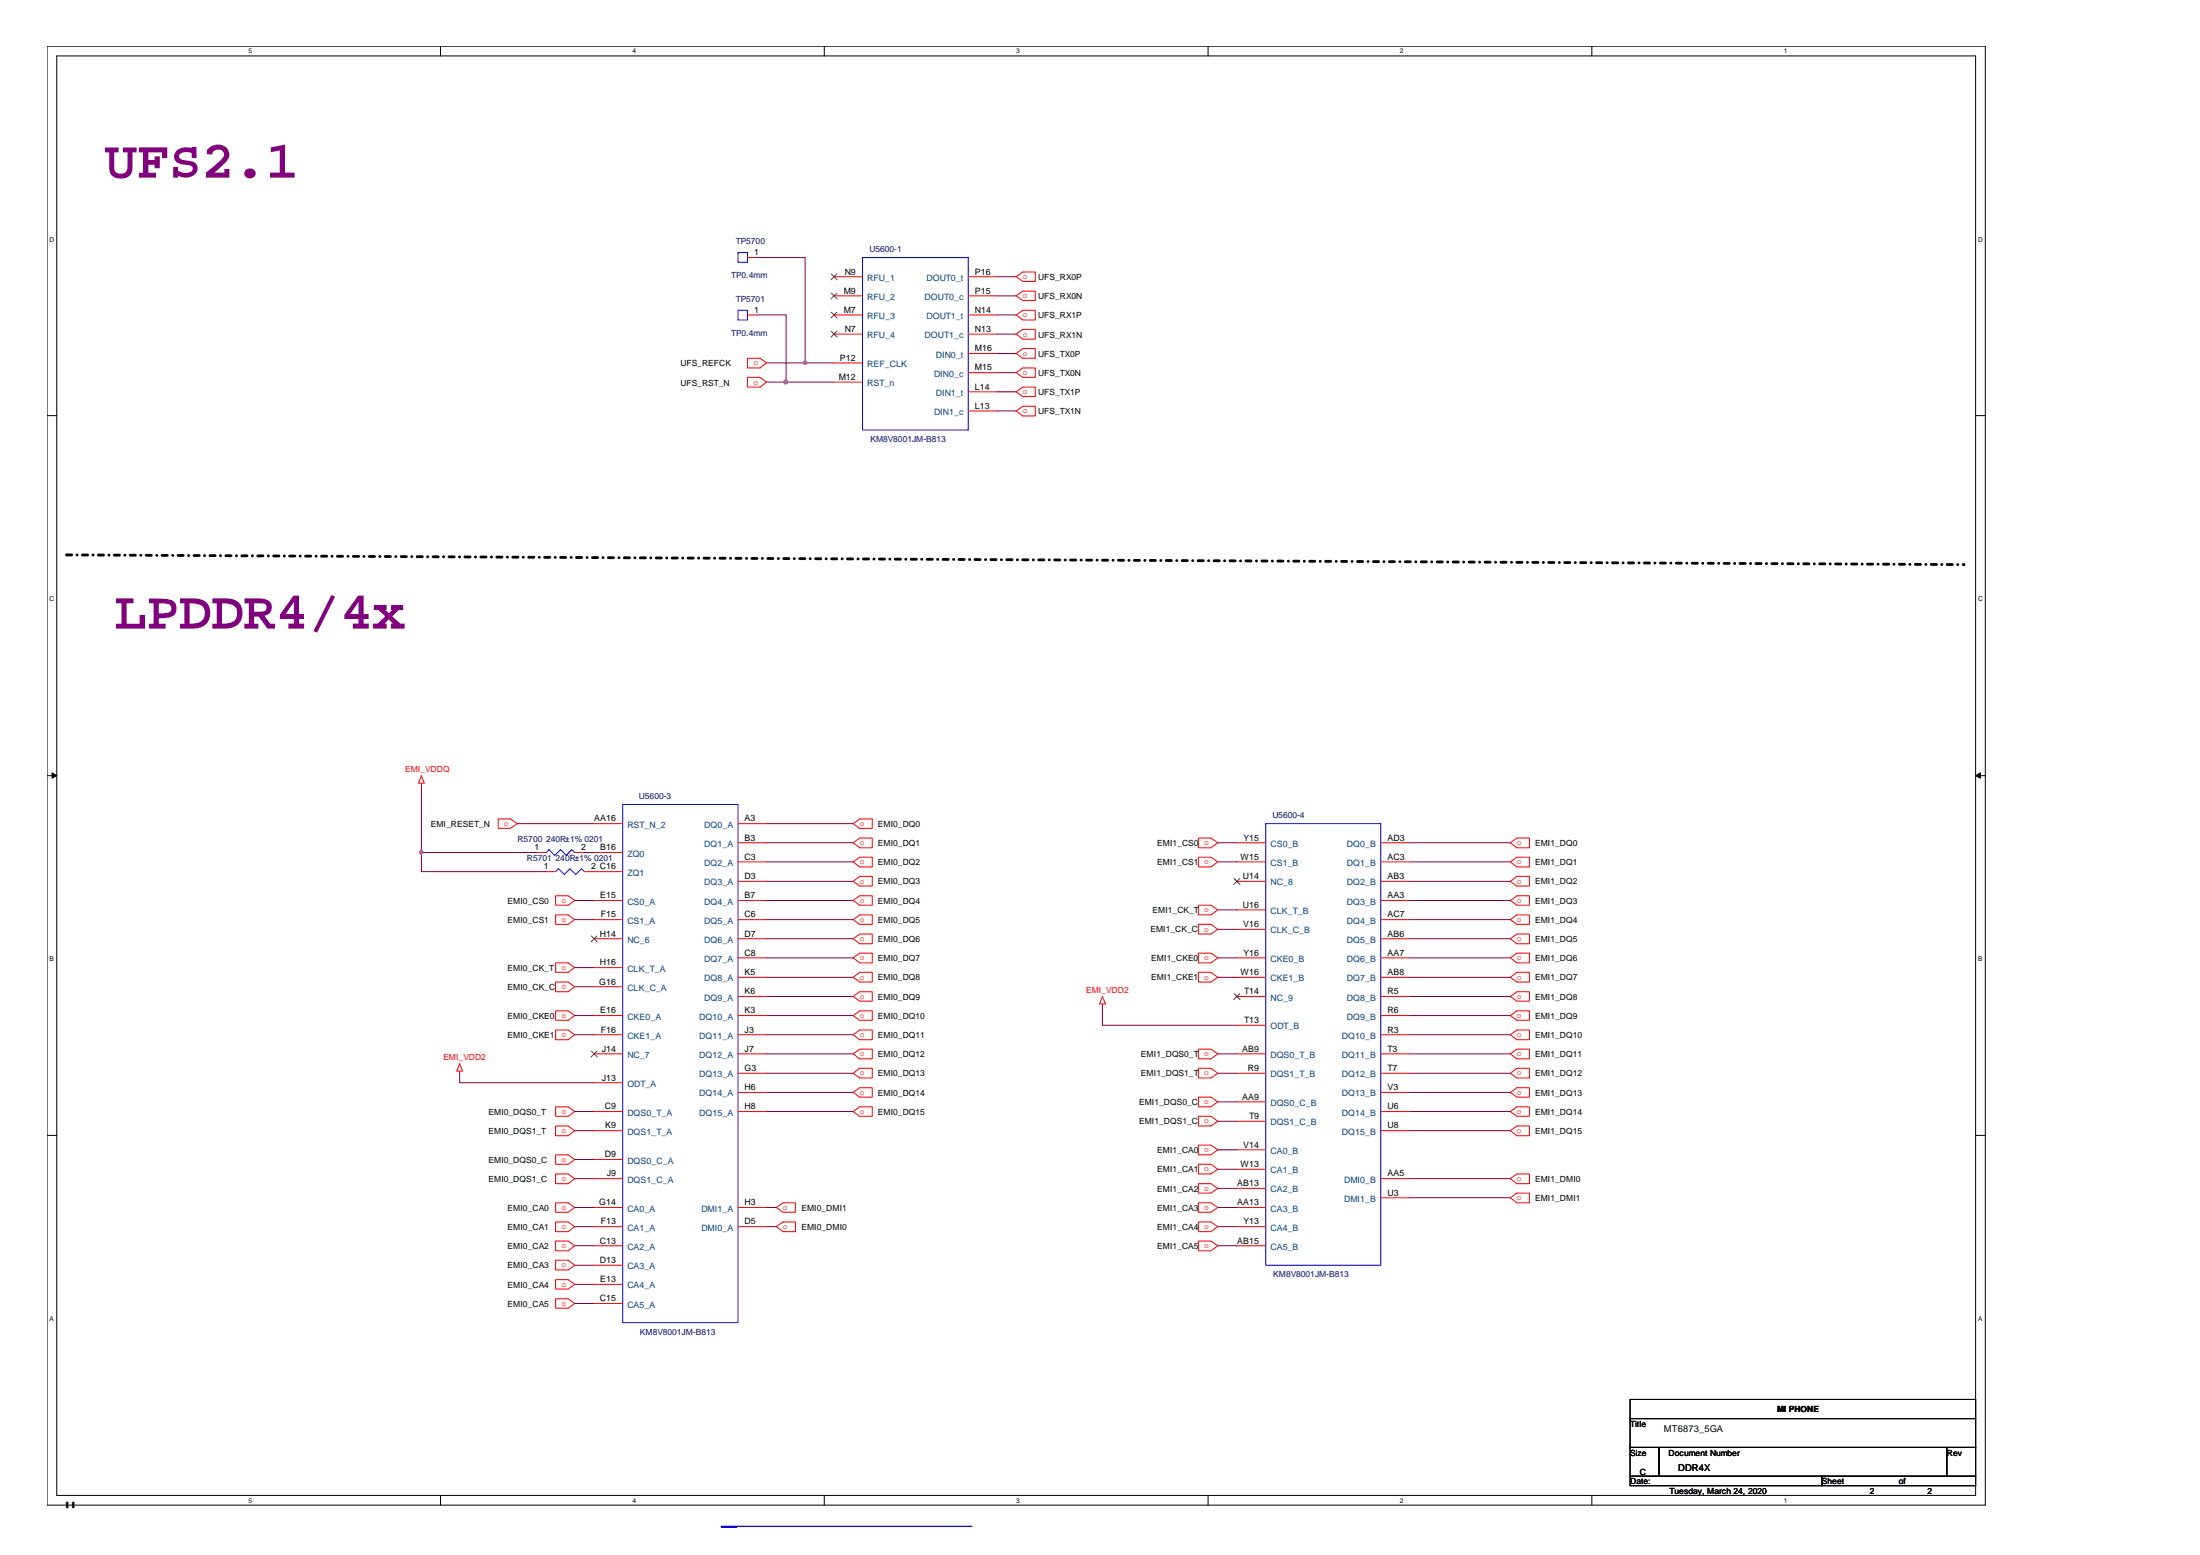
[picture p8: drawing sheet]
<svg xmlns="http://www.w3.org/2000/svg" width="297mm" height="210mm" viewBox="0 0 297 210" stroke-linecap="round" stroke-linejoin="round" font-family="sans-serif">
<path d="M6.3 6.2h261.8v197h-261.8zM7.7 7.5h259v194.4h-259z" fill="none" stroke="#000" stroke-width=".14"/>
<g fill="#fff">
<path d="M33.6 6.4h.5v1h-.5z"/>
<path d="M33.6 202h.5v1h-.5z"/>
</g>
<path d="M59.5 6.2v1.3M59.5 201.9v1.3" fill="none" stroke="#000" stroke-width=".14"/>
<g fill="#fff">
<path d="M85.4 6.4h.5v1h-.5z"/>
<path d="M85.4 202h.5v1h-.5z"/>
</g>
<path d="M111.3 6.2v1.3M111.3 201.9v1.3" fill="none" stroke="#000" stroke-width=".14"/>
<g fill="#fff">
<path d="M137.2 6.4h.5v1h-.5z"/>
<path d="M137.2 202h.5v1h-.5z"/>
</g>
<path d="M163.1 6.2v1.3M163.1 201.9v1.3" fill="none" stroke="#000" stroke-width=".14"/>
<g fill="#fff">
<path d="M189 6.4h.5v1h-.5z"/>
<path d="M189 202h.5v1h-.5z"/>
</g>
<path d="M214.9 6.2v1.3M214.9 201.9v1.3" fill="none" stroke="#000" stroke-width=".14"/>
<g fill="#fff">
<path d="M240.8 6.4h.5v1h-.5z"/>
<path d="M6.7 31.8h.6v1h-.6z"/>
<path d="M240.8 202h.5v1h-.5z"/>
<path d="M267.1 31.8h.6v1h-.6z"/>
<path d="M6.7 80.4h.6v1h-.6z"/>
<path d="M267.1 80.4h.6v1h-.6z"/>
</g>
<path d="M6.3 56.1h1.4M266.7 56.1h1.4" fill="none" stroke="#000" stroke-width=".14"/>
<g fill="#fff">
<path d="M6.7 129h.6v1h-.6z"/>
<path d="M267.1 129h.6v1h-.6z"/>
</g>
<path d="M6.3 104.7h1.4M266.7 104.7h1.4" fill="none" stroke="#000" stroke-width=".14"/>
<g fill="#000" stroke="#000" stroke-width=".14">
<path d="M7 104.3l.7 .4-.7 .3z" fill-rule="evenodd"/>
<path d="M266.7 104.7l.7-.4v.7z" fill-rule="evenodd"/>
</g>
<g fill="#fff">
<path d="M6.7 177.5h.5v1h-.5z"/>
<path d="M267.1 177.5h.5v1h-.5z"/>
</g>
<path d="M6.3 153.3h1.4M266.7 153.3h1.4M220.1 188.9h46.6v2.6h-46.6zM220.1 191.5h46.6v3.9h-46.6zM220.1 195.4h3.9v3.9h-3.9zM220.1 199.3h25.9v1.2h-25.9zM224 195.4h38.8v3.9h-38.8zM246 199.3h20.7v1.2h-20.7zM262.8 195.4h3.9v3.9h-3.9z" fill="none" stroke="#000" stroke-width=".14"/>
<path d="M9 74.9l256.2 1.3" fill="none" stroke="#000" stroke-width=".38" stroke-dasharray=".7 .7 0 .7"/>
<g fill="none" stroke="#f00" stroke-width=".14">
<path d="M100.9 34.8h1.3M112.6 37.4h3.9M112.6 39.9h3.9M130.7 37.4h3.9M130.7 39.9h3.9M137.2 37.4l.9-.7h1.7v1.3h-1.7zM137.2 39.9l.9-.6h1.7v1.3h-1.7zM100.9 48.4h1.7l.9 .6-.9 .7h-1.7zM100.9 50.9h1.7l.9 .7-.9 .7h-1.7zM100.9 42.5h1.3M112.6 49h3.9M112.6 51.6h3.9"/>
<path d="M112.6 45.1h3.9M112.6 42.5h3.9M130.7 50.3h3.9M130.7 45.1h3.9M130.7 47.7h3.9M130.7 42.5h3.9M130.7 52.9h3.9M130.7 55.5h3.9M137.2 47.7l.9-.7h1.7v1.4h-1.7zM137.2 42.5l.9-.6h1.7v1.3h-1.7zM137.2 45.1l.9-.6h1.7v1.3h-1.7zM137.2 50.3l.9-.6h1.7v1.2h-1.7z"/>
<path d="M137.2 52.9l.9-.6h1.7v1.2h-1.7zM137.2 55.5l.9-.7h1.7v1.3h-1.7zM56.9 104.7l.4 1h-.8zM56.9 105.7v.3M67.3 110.5h1.6l.9 .7-.9 .6h-1.6zM72.4 115.1h1.3M73.7 117.7h1.3M77.6 115.1h1.3M78.9 117.7h5.2M80.2 115.1h3.9M80.2 111.2h3.9M99.7 113.8h3.8"/>
<path d="M99.7 116.3h3.8M99.7 119h3.8M99.7 111.2h3.8M115.2 111.2l.9-.7h1.7v1.3h-1.7zM115.2 113.8l.9-.7h1.7v1.3h-1.7zM115.2 116.3l.9-.6h1.7v1.3h-1.7zM115.2 119l.9-.7h1.7v1.3h-1.7zM161.8 113.1h1.7l.9 .7-.9 .6h-1.7zM161.8 115.7h1.7l.9 .6-.9 .7h-1.7zM167 113.8h3.9M167 116.3h3.9M167 119h3.9"/>
<path d="M186.4 113.8h3.9M186.4 116.3h3.9M186.4 119h3.9M203.9 113.8l.9-.7h1.7v1.3h-1.7zM203.9 116.3l.9-.6h1.7v1.3h-1.7zM203.9 119l.9-.7h1.7v1.3h-1.7zM75 120.9h1.7l.9 .7-.9 .6h-1.7zM75 123.5h1.7l.9 .6-.9 .7h-1.7zM75 130h1.7l.9 .6-.9 .6h-1.7zM75 132.6h1.7l.9 .6-.9 .7h-1.7zM75 136.5h1.7l.9 .6-.9 .6h-1.7zM75 139h1.7l.9 .7-.9 .6h-1.7z"/>
<path d="M80.2 121.6h3.9M80.2 124.1h3.9M80.2 126.7h3.9M80.2 137.1h3.9M80.2 139.7h3.9M80.2 133.2h3.9M80.2 130.6h3.9M99.7 129.3h3.8M99.7 131.9h3.8M99.7 134.5h3.8M99.7 121.6h3.8M99.7 124.1h3.8"/>
<path d="M99.7 126.7h3.8M99.7 137.1h3.8M99.7 139.7h3.8M115.2 121.6l.9-.7h1.7v1.3h-1.7zM115.2 124.1l.9-.6h1.7v1.3h-1.7zM115.2 126.7l.9-.6h1.7v1.3h-1.7zM115.2 129.3l.9-.6h1.7v1.3h-1.7zM115.2 131.9l.9-.7h1.7v1.4h-1.7zM115.2 134.5l.9-.6h1.7v1.2h-1.7zM115.2 137.1l.9-.6h1.7v1.2h-1.7zM115.2 139.7l.9-.7h1.7v1.3h-1.7zM148.8 134.5l.5 1h-.8z"/>
<path d="M148.8 135.5v.3M161.8 122.2h1.7l.9 .6-.9 .7h-1.7zM161.8 124.8h1.7l.9 .6-.9 .7h-1.7zM161.8 128.7h1.7l.9 .6-.9 .7h-1.7zM161.8 131.2h1.7l.9 .7-.9 .7h-1.7zM167 138.4h3.9M167 125.4h3.9M167 122.8h3.9M167 129.3h3.9M167 131.9h3.9M167 134.5h3.9M186.4 129.3h3.9"/>
<path d="M186.4 131.9h3.9M186.4 134.5h3.9M186.4 121.6h3.9M186.4 124.1h3.9M186.4 126.7h3.9M186.4 137.1h3.9M186.4 139.7h3.9M203.9 121.6l.9-.7h1.7v1.3h-1.7zM203.9 124.1l.9-.6h1.7v1.3h-1.7zM203.9 126.7l.9-.6h1.7v1.3h-1.7zM203.9 129.3l.9-.6h1.7v1.3h-1.7zM203.9 131.9l.9-.7h1.7v1.4h-1.7z"/>
<path d="M203.9 134.5l.9-.6h1.7v1.2h-1.7zM203.9 137.1l.9-.6h1.7v1.2h-1.7zM203.9 139.7l.9-.7h1.7v1.3h-1.7zM62.1 143.6l.3 1h-.7zM62.1 144.6v.3M75 149.4h1.7l.9 .6-.9 .7h-1.7zM75 152h1.7l.9 .6-.9 .7h-1.7zM75 155.9h1.7l.9 .6-.9 .7h-1.7zM75 158.5h1.7l.9 .6-.9 .7h-1.7zM80.2 142.3h3.9M80.2 150h3.9M80.2 152.6h3.9"/>
<path d="M80.2 159.1h3.9M80.2 146.1h3.9M80.2 156.5h3.9M99.7 142.3h3.8M99.7 144.9h3.8M99.7 147.5h3.8M99.7 150h3.8M115.2 142.3l.9-.7h1.7v1.3h-1.7zM115.2 144.9l.9-.7h1.7v1.3h-1.7zM115.2 147.5l.9-.7h1.7v1.3h-1.7zM115.2 150l.9-.6h1.7v1.3h-1.7zM161.8 141.6h1.7l.9 .7-.9 .6h-1.7z"/>
<path d="M161.8 144.2h1.7l.9 .7-.9 .6h-1.7zM161.8 148.1h1.7l.9 .6-.9 .7h-1.7zM161.8 150.7h1.7l.9 .7-.9 .6h-1.7zM161.8 154.6h1.7l.9 .6-.9 .7h-1.7zM161.8 157.2h1.7l.9 .6-.9 .7h-1.7zM161.8 159.8h1.7l.9 .6-.9 .7h-1.7zM167 148.7h3.9M167 142.3h3.9M167 151.4h3.9M167 144.9h3.9M167 155.2h3.9M167 157.8h3.9"/>
<path d="M186.4 142.3h3.9M186.4 144.9h3.9M186.4 147.5h3.9M186.4 150h3.9M186.4 152.6h3.9M186.4 159.1h3.9M203.9 142.3l.9-.7h1.7v1.3h-1.7zM203.9 144.9l.9-.7h1.7v1.3h-1.7zM203.9 147.5l.9-.7h1.7v1.3h-1.7zM203.9 150l.9-.6h1.7v1.3h-1.7zM203.9 152.6l.9-.6h1.7v1.3h-1.7zM203.9 159.1l.9-.6h1.7v1.3h-1.7z"/>
<path d="M75 162.4h1.7l.9 .6-.9 .6h-1.7zM75 164.9h1.7l.9 .7-.9 .7h-1.7zM75 167.5h1.7l.9 .7-.9 .6h-1.7zM75 170.1h1.7l.9 .7-.9 .6h-1.7zM75 172.7h1.7l.9 .7-.9 .6h-1.7zM75 175.3h1.7l.9 .7-.9 .6h-1.7zM80.2 163h3.9M80.2 165.6h3.9M80.2 168.2h3.9M80.2 170.8h3.9M80.2 173.4h3.9M80.2 176h3.9"/>
<path d="M99.7 163h3.8M99.7 165.6h3.8M104.8 163l.9-.6h1.7v1.2h-1.7zM104.8 165.6l.9-.7h1.7v1.4h-1.7zM161.8 162.4h1.7l.9 .6-.9 .6h-1.7zM161.8 164.9h1.7l.9 .7-.9 .7h-1.7zM161.8 167.5h1.7l.9 .7-.9 .6h-1.7zM167 160.4h3.9M167 163h3.9M167 165.6h3.9M167 168.2h3.9M186.4 161.7h3.9"/>
<path d="M203.9 161.7l.9-.6h1.7v1.3h-1.7z"/>
</g>
<path d="M99.7 34.1h1.2v1.3h-1.2zM116.5 34.8h14.2v23.3h-14.2zM99.7 41.9h1.2v1.3h-1.2zM73.7 115.1l.4-.4 .8 .8 .8-.8 .8 .8 .7-.8 .4 .4M75 117.7l.4-.4 .8 .7 .8-.7 .7 .7 .8-.7 .4 .4M84.1 108.6h15.6v69.9h-15.6zM170.9 111.2h15.5v59.6h-15.5z" fill="none" stroke="#00f" stroke-width=".14"/>
<g fill="none" stroke="#804000" stroke-width=".14">
<path d="M112.2 37l.8 .8M112.2 39.6l.8 .8M113 37l-.8 .8M113 39.6l-.8 .8M112.2 42.1l.8 .8M112.2 44.7l.8 .8M113 42.1l-.8 .8M113 44.7l-.8 .8M166.6 118.6l.8 .8M167.4 118.6l-.8 .8M79.8 126.3l.8 .8M80.6 126.3l-.8 .8"/>
<path d="M166.6 134.1l.8 .8M167.4 134.1l-.8 .8M79.8 141.9l.8 .8M80.6 141.9l-.8 .8"/>
</g>
<g fill="none" stroke="#800040" stroke-width=".14">
<path d="M102.2 34.8h6.5v14.2M134.6 37.4h2.6M134.6 39.9h2.6M102.2 42.5h3.9v9.1M103.5 49h9.1M103.5 51.6h9.1M134.6 42.5h2.6M134.6 47.7h2.6M134.6 50.3h2.6M134.6 45.1h2.6M134.6 52.9h2.6M134.6 55.5h2.6"/>
<path d="M56.9 106v11.7h16.8M56.9 115.1h15.5M69.8 111.2h10.4M78.9 115.1h1.3M103.5 111.2h11.7M103.5 113.8h11.7M103.5 116.3h11.7M103.5 119h11.7M164.4 113.8h2.6M164.4 116.3h2.6M190.3 113.8h13.6M190.3 116.3h13.6"/>
<path d="M190.3 119h13.6M77.6 121.6h2.6M77.6 124.1h2.6M77.6 130.6h2.6M77.6 133.2h2.6M77.6 137.1h2.6M77.6 139.7h2.6M103.5 121.6h11.7M103.5 124.1h11.7M103.5 126.7h11.7M103.5 129.3h11.7M103.5 131.9h11.7"/>
<path d="M103.5 134.5h11.7M103.5 137.1h11.7M103.5 139.7h11.7M148.8 135.8v2.6h18.2M164.4 129.3h2.6M164.4 131.9h2.6M164.4 122.8h2.6M164.4 125.4h2.6M190.3 121.6h13.6M190.3 124.1h13.6M190.3 126.7h13.6M190.3 129.3h13.6"/>
<path d="M190.3 131.9h13.6M190.3 134.5h13.6M190.3 137.1h13.6M190.3 139.7h13.6M62.1 144.9v1.2h18.1M77.6 150h2.6M77.6 152.6h2.6M77.6 156.5h2.6M77.6 159.1h2.6M103.5 142.3h11.7M103.5 144.9h11.7M103.5 147.5h11.7"/>
<path d="M103.5 150h11.7M164.4 142.3h2.6M164.4 144.9h2.6M164.4 148.7h2.6M164.4 151.4h2.6M164.4 155.2h2.6M164.4 157.8h2.6M190.3 142.3h13.6M190.3 144.9h13.6M190.3 147.5h13.6M190.3 150h13.6M190.3 152.6h13.6"/>
<path d="M190.3 159.1h13.6M77.6 163h2.6M77.6 165.6h2.6M77.6 168.2h2.6M77.6 170.8h2.6M77.6 173.4h2.6M77.6 176h2.6M103.5 163h1.3M103.5 165.6h1.3M164.4 163h2.6M164.4 165.6h2.6M164.4 168.2h2.6"/>
<path d="M164.4 160.4h2.6M190.3 161.7h13.6"/>
</g>
<g fill="#f0f" stroke="#f0f" stroke-width=".14">
<path d="M108.5 48.8h.3l.1 .2-.1 .1-.1 .1-.2-.1z" fill-rule="evenodd"/>
<path d="M56.7 114.9h.3l.1 .1-.1 .2-.1 .1-.2-.1z" fill-rule="evenodd"/>
<path d="M108.5 48.8h.3l.1 .2-.1 .1-.1 .1-.2-.1z" fill-rule="evenodd"/>
<path d="M56.7 114.9h.3l.1 .1-.1 .2-.1 .1-.2-.1z" fill-rule="evenodd"/>
<circle cx="106.1" cy="51.6" r=".26"/>
</g>
<path d="M97.4 206.2h2.1" fill="none" stroke="#00f" stroke-width=".21"/>
<path d="M97.4 206h33.8" fill="none" stroke="#00f" stroke-width=".18"/>
<g font-size="7.2" fill="#800080">
<text x="14.1" y="24">UFS2.1</text>
<text x="15.5" y="84.9">LPDDR4/4x</text>
</g>
<text font-size="4.2" x="8.5" y="205.7">&quot;</text>
<g font-size="1.3">
<text x="224.7" y="193.4">MT6873_5GA</text>
<text x="226.6" y="198.5">DDR4X</text>
<text x="229.4" y="198.5">4X</text>
</g>
<g font-size="1.2">
<text x="101.8" y="34.5">1</text>
<text x="113.9" y="39.6">M9</text>
<text x="114" y="37.1">N9</text>
<text x="131.6" y="39.6">P15</text>
<text x="131.6" y="37.1">P16</text>
<text x="101.8" y="42.2">1</text>
<text x="113.9" y="42.2">M7</text>
<text x="114" y="44.8">N7</text>
<text x="131.6" y="44.8">N13</text>
<text x="131.6" y="42.2">N14</text>
<text x="131.6" y="47.4">M16</text>
<text x="113.2" y="51.3">M12</text>
<text x="113.4" y="48.7">P12</text>
<text x="131.6" y="50">M15</text>
<text x="131.6" y="52.6">L14</text>
<text x="131.6" y="55.2">L13</text>
<text x="80.2" y="110.9">AA16</text>
<text x="100.5" y="110.9">A3</text>
<text x="100.5" y="113.5">B3</text>
<text x="167.9" y="113.5">Y15</text>
<text x="187.3" y="113.5">AD3</text>
<text x="72.2" y="114.8">1</text>
<text x="73.4" y="117.4">1</text>
<text x="78.5" y="114.8">2</text>
<text x="79.8" y="117.4">2 C16</text>
<text x="81" y="114.8">B16</text>
<text x="100.5" y="116">C3</text>
<text x="100.5" y="118.7">D3</text>
<text x="167.5" y="116">W15</text>
<text x="167.8" y="118.7">U14</text>
<text x="187.3" y="116">AC3</text>
<text x="187.3" y="118.7">AB3</text>
<text x="81" y="121.3">E15</text>
<text x="81.1" y="123.8">F15</text>
<text x="100.5" y="121.3">B7</text>
<text x="100.5" y="123.8">C6</text>
<text x="167.8" y="122.5">U16</text>
<text x="167.9" y="125.2">V16</text>
<text x="187.3" y="121.3">AA3</text>
<text x="187.3" y="123.8">AC7</text>
<text x="81" y="126.4">H14</text>
<text x="81" y="130.3">H16</text>
<text x="100.5" y="126.4">D7</text>
<text x="100.5" y="129">C8</text>
<text x="100.5" y="131.6">K5</text>
<text x="167.5" y="131.6">W16</text>
<text x="167.9" y="129">Y16</text>
<text x="187.3" y="126.4">AB6</text>
<text x="187.3" y="129">AA7</text>
<text x="187.3" y="131.6">AB8</text>
<text x="80.9" y="132.9">G16</text>
<text x="81" y="136.8">E16</text>
<text x="100.5" y="134.2">K6</text>
<text x="100.5" y="136.8">K3</text>
<text x="168" y="134.2">T14</text>
<text x="187.3" y="134.2">R5</text>
<text x="187.3" y="136.8">R6</text>
<text x="81.1" y="139.4">F16</text>
<text x="81.2" y="142">J14</text>
<text x="100.5" y="139.4">J3</text>
<text x="100.5" y="142">J7</text>
<text x="167.7" y="142">AB9</text>
<text x="168" y="138.1">T13</text>
<text x="187.3" y="139.4">R3</text>
<text x="187.3" y="142">T3</text>
<text x="81.2" y="145.9">J13</text>
<text x="81.7" y="149.7">C9</text>
<text x="100.5" y="144.6">G3</text>
<text x="100.5" y="147.2">H6</text>
<text x="100.5" y="149.7">H8</text>
<text x="167.7" y="148.4">AA9</text>
<text x="168.5" y="144.6">R9</text>
<text x="187.3" y="144.6">T7</text>
<text x="187.3" y="147.2">V3</text>
<text x="187.3" y="149.7">U6</text>
<text x="81.7" y="152.3">K9</text>
<text x="167.9" y="154.9">V14</text>
<text x="168.7" y="151.1">T9</text>
<text x="187.3" y="152.3">U8</text>
<text x="81.7" y="156.2">D9</text>
<text x="81.9" y="158.8">J9</text>
<text x="167" y="160.1">AB13</text>
<text x="167.5" y="157.5">W13</text>
<text x="187.3" y="158.8">AA5</text>
<text x="187.3" y="161.4">U3</text>
<text x="80.9" y="162.7">G14</text>
<text x="81" y="167.9">C13</text>
<text x="81.1" y="165.3">F13</text>
<text x="100.5" y="162.7">H3</text>
<text x="100.5" y="165.3">D5</text>
<text x="167" y="162.7">AA13</text>
<text x="167" y="167.9">AB15</text>
<text x="167.9" y="165.3">Y13</text>
<text x="81" y="170.5">D13</text>
<text x="81" y="173.1">E13</text>
<text x="81" y="175.7">C15</text>
</g>
<g font-size="1.2" fill="#004080">
<text x="117.1" y="37.9">RFU_1</text>
<text x="117.1" y="40.5">RFU_2</text>
<text x="124.8" y="40.5">DOUT0_c</text>
<text x="125.1" y="37.9">DOUT0_t</text>
<text x="117.1" y="43.1">RFU_3</text>
<text x="117.1" y="45.6">RFU_4</text>
<text x="124.8" y="45.6">DOUT1_c</text>
<text x="125.1" y="43.1">DOUT1_t</text>
<text x="117.1" y="49.5">REF_CLK</text>
<text x="117.1" y="52.1">RST_n</text>
<text x="126.1" y="50.9">DIN0_c</text>
<text x="126.4" y="48.3">DIN0_t</text>
<text x="126.4" y="53.4">DIN1_t</text>
<text x="126.1" y="56">DIN1_c</text>
<text x="84.7" y="111.7">RST_N_2</text>
<text x="95.1" y="111.7">DQ0_A</text>
<text x="84.7" y="115.6">ZQ0</text>
<text x="84.7" y="118.2">ZQ1</text>
<text x="95.1" y="114.3">DQ1_A</text>
<text x="95.1" y="116.9">DQ2_A</text>
<text x="95.1" y="119.5">DQ3_A</text>
<text x="171.5" y="114.3">CS0_B</text>
<text x="171.5" y="116.9">CS1_B</text>
<text x="171.5" y="119.5">NC_8</text>
<text x="181.9" y="114.3">DQ0_B</text>
<text x="181.9" y="116.9">DQ1_B</text>
<text x="181.9" y="119.5">DQ2_B</text>
<text x="84.7" y="122.1">CS0_A</text>
<text x="84.7" y="124.7">CS1_A</text>
<text x="95.1" y="122.1">DQ4_A</text>
<text x="95.1" y="124.7">DQ5_A</text>
<text x="171.5" y="123.4">CLK_T_B</text>
<text x="171.5" y="126">CLK_C_B</text>
<text x="181.9" y="122.1">DQ3_B</text>
<text x="181.9" y="124.7">DQ4_B</text>
<text x="84.7" y="127.3">NC_6</text>
<text x="84.7" y="131.2">CLK_T_A</text>
<text x="95.1" y="127.3">DQ6_A</text>
<text x="95.1" y="129.9">DQ7_A</text>
<text x="171.5" y="129.9">CKE0_B</text>
<text x="181.9" y="127.3">DQ5_B</text>
<text x="181.9" y="129.9">DQ6_B</text>
<text x="84.7" y="133.7">CLK_C_A</text>
<text x="84.7" y="137.6">CKE0_A</text>
<text x="94.4" y="137.6">DQ10_A</text>
<text x="95.1" y="132.5">DQ8_A</text>
<text x="95.1" y="135.1">DQ9_A</text>
<text x="171.5" y="132.5">CKE1_B</text>
<text x="171.5" y="135.1">NC_9</text>
<text x="181.9" y="132.5">DQ7_B</text>
<text x="181.9" y="135.1">DQ8_B</text>
<text x="181.9" y="137.6">DQ9_B</text>
<text x="84.7" y="140.2">CKE1_A</text>
<text x="84.7" y="142.8">NC_7</text>
<text x="94.4" y="140.2">DQ11_A</text>
<text x="94.4" y="142.8">DQ12_A</text>
<text x="171.5" y="139">ODT_B</text>
<text x="171.5" y="142.8">DQS0_T_B</text>
<text x="181.2" y="140.2">DQ10_B</text>
<text x="181.2" y="142.8">DQ11_B</text>
<text x="84.7" y="146.7">ODT_A</text>
<text x="94.4" y="145.4">DQ13_A</text>
<text x="94.4" y="148">DQ14_A</text>
<text x="171.5" y="145.4">DQS1_T_B</text>
<text x="171.5" y="149.3">DQS0_C_B</text>
<text x="181.2" y="145.4">DQ12_B</text>
<text x="181.2" y="148">DQ13_B</text>
<text x="84.7" y="150.6">DQS0_T_A</text>
<text x="84.7" y="153.2">DQS1_T_A</text>
<text x="94.4" y="150.6">DQ15_A</text>
<text x="171.5" y="151.9">DQS1_C_B</text>
<text x="171.5" y="155.8">CA0_B</text>
<text x="181.2" y="150.6">DQ14_B</text>
<text x="181.2" y="153.2">DQ15_B</text>
<text x="84.7" y="157.1">DQS0_C_A</text>
<text x="84.7" y="159.7">DQS1_C_A</text>
<text x="171.5" y="158.4">CA1_B</text>
<text x="171.5" y="161">CA2_B</text>
<text x="181.5" y="159.7">DMI0_B</text>
<text x="84.7" y="163.5">CA0_A</text>
<text x="84.7" y="166.1">CA1_A</text>
<text x="94.7" y="163.5">DMI1_A</text>
<text x="94.7" y="166.1">DMI0_A</text>
<text x="171.5" y="163.5">CA3_B</text>
<text x="171.5" y="166.1">CA4_B</text>
<text x="181.5" y="162.2">DMI1_B</text>
<text x="84.7" y="168.7">CA2_A</text>
<text x="84.7" y="171.3">CA3_A</text>
<text x="84.7" y="173.9">CA4_A</text>
<text x="171.5" y="168.7">CA5_B</text>
<text x="84.7" y="176.5">CA5_A</text>
</g>
<g font-size="1.1" fill="#000080">
<text x="99.4" y="33">TP5700</text>
<text x="117.4" y="34.1">U5600-1</text>
<text x="98.7" y="37.5">TP0.4mm</text>
<text x="99.4" y="40.8">TP5701</text>
<text x="98.7" y="45.3">TP0.4mm</text>
<text x="117.5" y="59.7">KM8V8001JM-B813</text>
<text x="86.3" y="107.9">U5600-3</text>
<text x="69.8" y="113.6">R5700</text>
<text x="73.7" y="113.6">240R±1% 0201</text>
<text x="171.8" y="110.5">U5600-4</text>
<text x="71.1" y="116.2">R5701</text>
<text x="75" y="116.2">240R±1% 0201</text>
<text x="171.9" y="172.4">KM8V8001JM-B813</text>
<text x="86.4" y="180.1">KM8V8001JM-B813</text>
</g>
<g font-size="1.1" fill="#f00">
<text x="138.1" y="37.7">o</text>
<text x="138.1" y="40.3">o</text>
<text x="138.1" y="42.9">o</text>
<text x="138.1" y="45.4">o</text>
<text x="101.7" y="49.3">o</text>
<text x="101.7" y="51.9">o</text>
<text x="138.1" y="48">o</text>
<text x="138.1" y="50.6">o</text>
<text x="138.1" y="53.2">o</text>
<text x="138.1" y="55.8">o</text>
<text x="54.7" y="104.2">EMI_VDDQ</text>
<text x="68" y="111.5">o</text>
<text x="116.1" y="111.5">o</text>
<text x="116.1" y="114.1">o</text>
<text x="116.1" y="116.7">o</text>
<text x="116.1" y="119.3">o</text>
<text x="204.8" y="114.1">o</text>
<text x="204.8" y="116.7">o</text>
<text x="204.8" y="119.3">o</text>
<text x="75.8" y="121.9">o</text>
<text x="75.8" y="124.5">o</text>
<text x="116.1" y="121.9">o</text>
<text x="116.1" y="124.5">o</text>
<text x="162.6" y="125.7">o</text>
<text x="204.8" y="121.9">o</text>
<text x="204.8" y="124.5">o</text>
<text x="75.8" y="131">o</text>
<text x="116.1" y="127.1">o</text>
<text x="116.1" y="129.6">o</text>
<text x="162.6" y="129.6">o</text>
<text x="204.8" y="127.1">o</text>
<text x="204.8" y="129.6">o</text>
<text x="75.8" y="133.5">o</text>
<text x="75.8" y="137.4">o</text>
<text x="116.1" y="132.2">o</text>
<text x="116.1" y="134.8">o</text>
<text x="116.1" y="137.4">o</text>
<text x="146.6" y="134">EMI_VDD2</text>
<text x="162.6" y="132.2">o</text>
<text x="204.8" y="132.2">o</text>
<text x="204.8" y="134.8">o</text>
<text x="204.8" y="137.4">o</text>
<text x="59.9" y="143.1">EMI_VDD2</text>
<text x="75.8" y="140">o</text>
<text x="116.1" y="140">o</text>
<text x="116.1" y="142.6">o</text>
<text x="204.8" y="140">o</text>
<text x="204.8" y="142.6">o</text>
<text x="116.1" y="145.2">o</text>
<text x="116.1" y="147.8">o</text>
<text x="162.6" y="149.1">o</text>
<text x="204.8" y="145.2">o</text>
<text x="204.8" y="147.8">o</text>
<text x="75.8" y="150.4">o</text>
<text x="75.8" y="153">o</text>
<text x="116.1" y="150.4">o</text>
<text x="162.6" y="151.7">o</text>
<text x="204.8" y="150.4">o</text>
<text x="204.8" y="153">o</text>
<text x="75.8" y="156.9">o</text>
<text x="75.8" y="159.4">o</text>
<text x="204.8" y="159.4">o</text>
<text x="75.8" y="163.3">o</text>
<text x="75.8" y="165.9">o</text>
<text x="105.7" y="163.3">o</text>
<text x="105.7" y="165.9">o</text>
<text x="204.8" y="162">o</text>
<text x="75.8" y="168.5">o</text>
<text x="75.8" y="171.1">o</text>
<text x="75.8" y="173.7">o</text>
<text x="75.8" y="176.3">o</text>
</g>
<g font-size="1.1">
<text x="140.2" y="37.8">UFS_RX0P</text>
<text x="140.2" y="40.4">UFS_RX0N</text>
<text x="140.2" y="43">UFS_RX1P</text>
<text x="140.2" y="45.6">UFS_RX1N</text>
<text x="91.9" y="49.5">UFS_REFCK</text>
<text x="91.9" y="52">UFS_RST_N</text>
<text x="140.2" y="48.1">UFS_TX0P</text>
<text x="140.2" y="50.8">UFS_TX0N</text>
<text x="140.2" y="53.4">UFS_TX1P</text>
<text x="140.2" y="55.9">UFS_TX1N</text>
<text x="58.2" y="111.6">EMI_RESET_N</text>
<text x="118.5" y="111.6">EMI0_DQ0</text>
<text x="118.5" y="114.2">EMI0_DQ1</text>
<text x="118.5" y="116.8">EMI0_DQ2</text>
<text x="118.5" y="119.4">EMI0_DQ3</text>
<text x="156.3" y="114.2">EMI1_CS0 o</text>
<text x="156.3" y="116.8">EMI1_CS1 o</text>
<text x="207.3" y="114.2">EMI1_DQ0</text>
<text x="207.3" y="116.8">EMI1_DQ1</text>
<text x="207.3" y="119.4">EMI1_DQ2</text>
<text x="68.5" y="122">EMI0_CS0</text>
<text x="68.5" y="124.6">EMI0_CS1</text>
<text x="118.5" y="122">EMI0_DQ4</text>
<text x="118.5" y="124.6">EMI0_DQ5</text>
<text x="155.3" y="125.9">EMI1_CK_C</text>
<text x="155.6" y="123.3">EMI1_CK_T o</text>
<text x="207.3" y="122">EMI1_DQ3</text>
<text x="207.3" y="124.6">EMI1_DQ4</text>
<text x="68.5" y="131.1">EMI0_CK_T</text>
<text x="118.5" y="127.2">EMI0_DQ6</text>
<text x="118.5" y="129.8">EMI0_DQ7</text>
<text x="155.4" y="129.8">EMI1_CKE0</text>
<text x="207.3" y="127.2">EMI1_DQ5</text>
<text x="207.3" y="129.8">EMI1_DQ6</text>
<text x="68.5" y="133.7">EMI0_CK_C</text>
<text x="68.5" y="137.6">EMI0_CKE0</text>
<text x="118.5" y="132.3">EMI0_DQ8</text>
<text x="118.5" y="135">EMI0_DQ9</text>
<text x="118.5" y="137.6">EMI0_DQ10</text>
<text x="155.4" y="132.3">EMI1_CKE1</text>
<text x="207.3" y="132.3">EMI1_DQ7</text>
<text x="207.3" y="135">EMI1_DQ8</text>
<text x="207.3" y="137.6">EMI1_DQ9</text>
<text x="68.5" y="140.1">EMI0_CKE1</text>
<text x="118.5" y="140.1">EMI0_DQ11</text>
<text x="118.5" y="142.7">EMI0_DQ12</text>
<text x="154.1" y="142.7">EMI1_DQS0_T o</text>
<text x="207.3" y="140.1">EMI1_DQ10</text>
<text x="207.3" y="142.7">EMI1_DQ11</text>
<text x="118.5" y="145.3">EMI0_DQ13</text>
<text x="118.5" y="147.9">EMI0_DQ14</text>
<text x="153.8" y="149.2">EMI1_DQS0_C</text>
<text x="154.1" y="145.3">EMI1_DQS1_T o</text>
<text x="207.3" y="145.3">EMI1_DQ12</text>
<text x="207.3" y="147.9">EMI1_DQ13</text>
<text x="66" y="150.5">EMI0_DQS0_T</text>
<text x="66" y="153.1">EMI0_DQS1_T</text>
<text x="118.5" y="150.5">EMI0_DQ15</text>
<text x="153.8" y="151.8">EMI1_DQS1_C</text>
<text x="156.3" y="155.7">EMI1_CA0 o</text>
<text x="207.3" y="150.5">EMI1_DQ14</text>
<text x="207.3" y="153.1">EMI1_DQ15</text>
<text x="66" y="157">EMI0_DQS0_C</text>
<text x="66" y="159.6">EMI0_DQS1_C</text>
<text x="156.3" y="158.3">EMI1_CA1 o</text>
<text x="156.3" y="160.9">EMI1_CA2 o</text>
<text x="207.3" y="159.6">EMI1_DMI0</text>
<text x="68.5" y="163.5">EMI0_CA0</text>
<text x="68.5" y="166">EMI0_CA1</text>
<text x="108.2" y="163.5">EMI0_DMI1</text>
<text x="108.2" y="166">EMI0_DMI0</text>
<text x="156.3" y="163.5">EMI1_CA3 o</text>
<text x="156.3" y="166">EMI1_CA4 o</text>
<text x="207.3" y="162.2">EMI1_DMI1</text>
<text x="68.5" y="168.6">EMI0_CA2</text>
<text x="68.5" y="171.2">EMI0_CA3</text>
<text x="68.5" y="173.8">EMI0_CA4</text>
<text x="156.3" y="168.6">EMI1_CA5 o</text>
<text x="68.5" y="176.4">EMI0_CA5</text>
<text x="239.9" y="190.6">MI PHONE</text>
<text x="239.9" y="190.6">M</text>
<text x="242.3" y="190.6">HO</text>
<text x="220.1" y="192.6">Tiitle</text>
<text x="220.1" y="196.5">Size</text>
<text x="220.1" y="192.6">Title</text>
<text x="221.1" y="196.5">ze</text>
<text x="221.4" y="192.6">le</text>
<text x="225.3" y="196.5">Document Number</text>
<text x="225.3" y="196.5">D cumen Number</text>
<text x="225.3" y="196.5">D c</text>
<text x="232.3" y="196.5">mber</text>
<text x="262.8" y="196.5">Rev</text>
<text x="262.8" y="196.5">R</text>
<text x="220.1" y="200.4">Date:</text>
<text x="220.1" y="200.4">D</text>
<text x="221.4" y="199.1">C</text>
<text x="221.9" y="200.4">e:</text>
<text x="225.4" y="201.6">Tuesday, March 24, 2020</text>
<text x="225.4" y="201.6">Tue day, March 24, 2020</text>
<text x="225.4" y="201.6">Tue day, Marc</text>
<text x="234.1" y="201.6">24</text>
<text x="246" y="200.4">Sheet</text>
<text x="252.5" y="201.6">2</text>
<text x="256.4" y="200.4">of</text>
<text x="260.3" y="201.6">2</text>
</g>
<g font-size=".9">
<text x="33.6" y="7.2">5</text>
<text x="85.4" y="7.2">4</text>
<text x="137.2" y="7.2">3</text>
<text x="189" y="7.2">2</text>
<text x="240.8" y="7.2">1</text>
<text x="6.7" y="32.6">D</text>
<text x="267.1" y="32.6">D</text>
<text x="6.7" y="81.2">C</text>
<text x="267.1" y="81.2">C</text>
<text x="6.7" y="129.8">B</text>
<text x="267.1" y="129.8">B</text>
<text x="6.7" y="178.3">A</text>
<text x="267.1" y="178.3">A</text>
<text x="33.6" y="202.8">5</text>
<text x="85.4" y="202.8">4</text>
<text x="137.2" y="202.8">3</text>
<text x="189" y="202.8">2</text>
<text x="240.8" y="202.8">1</text>
</g>
</svg>
